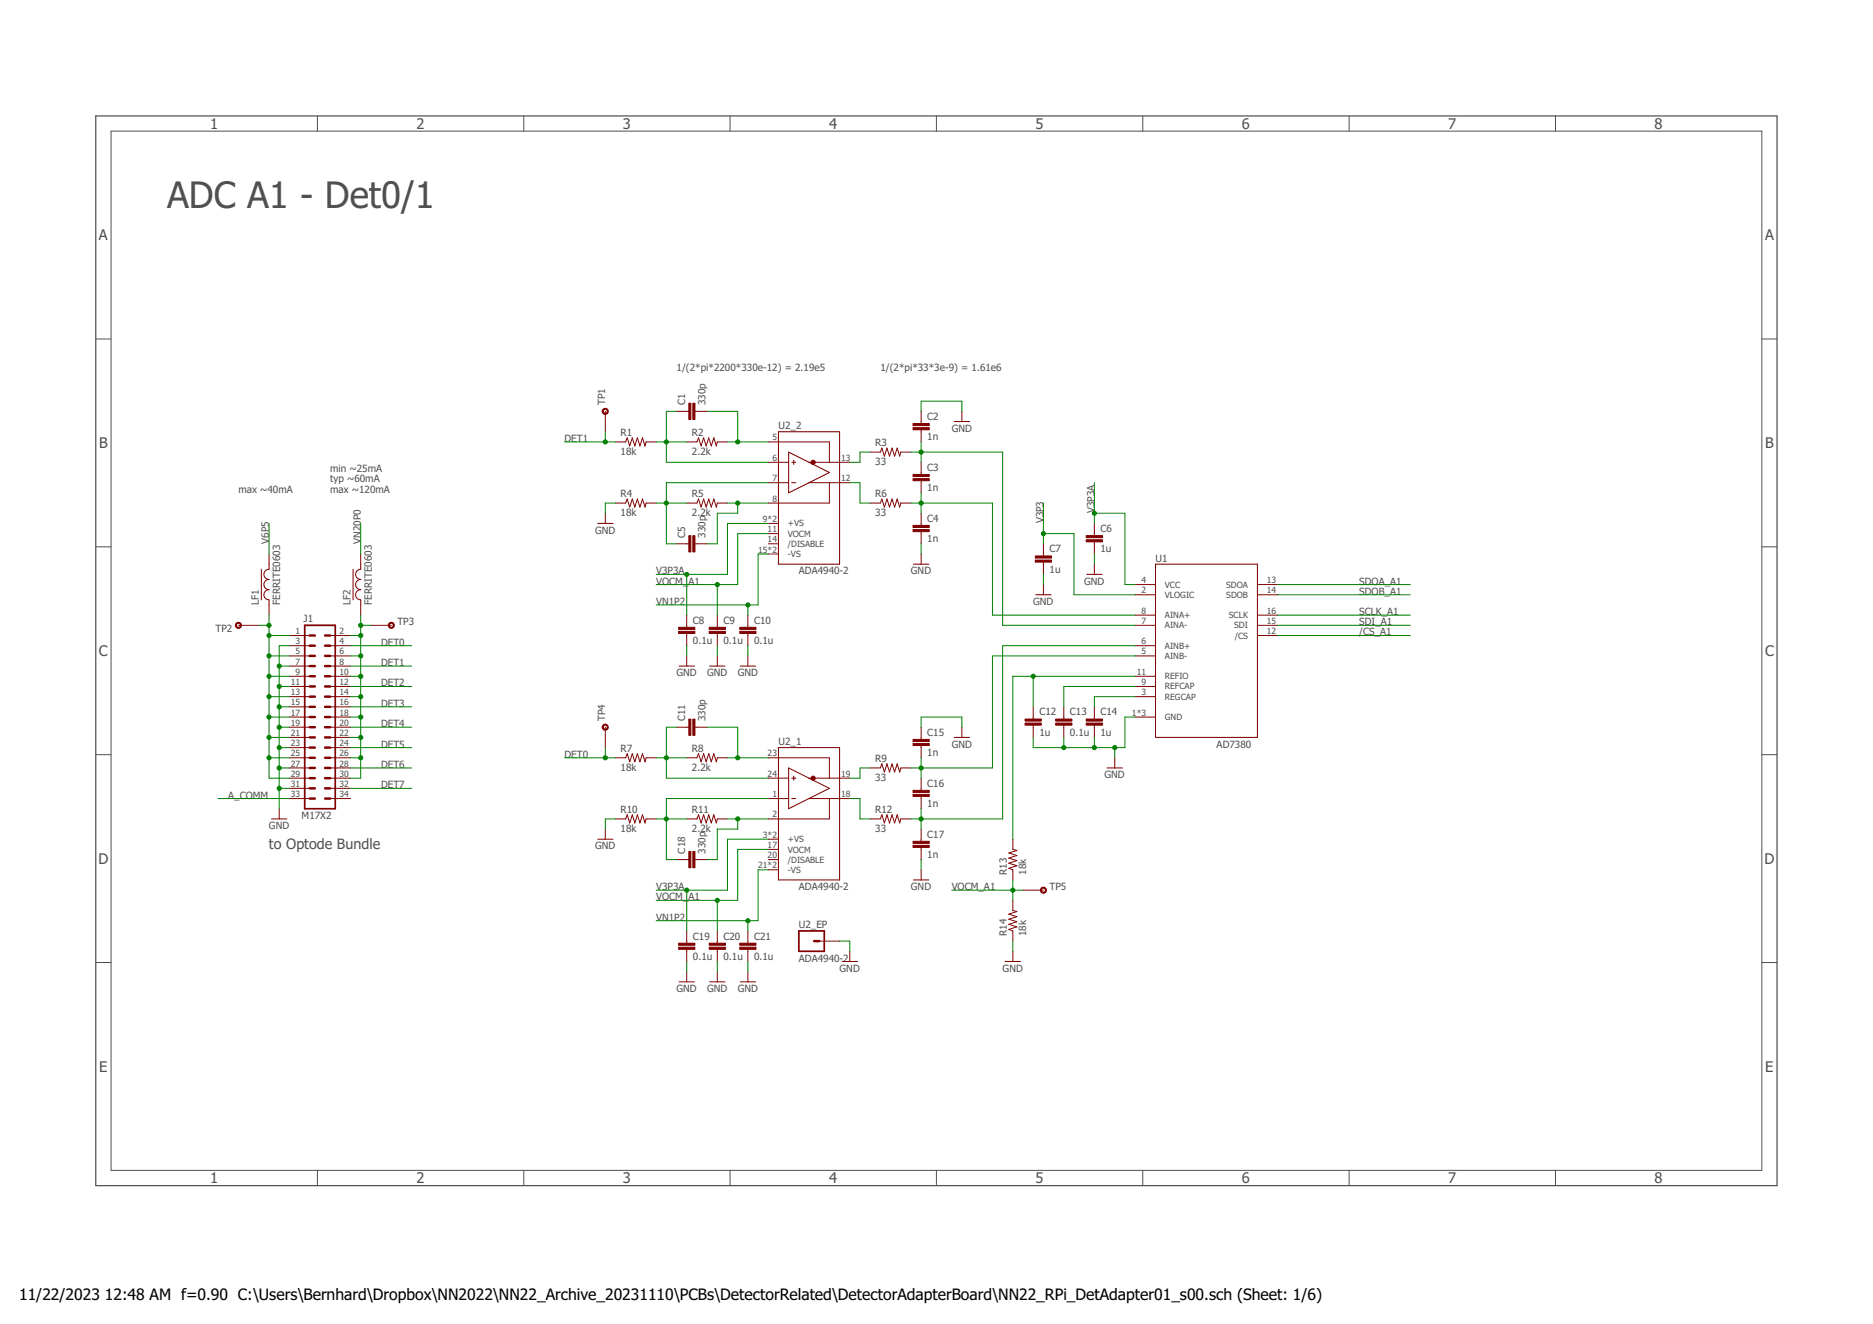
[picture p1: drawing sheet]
<svg xmlns="http://www.w3.org/2000/svg" width="420mm" height="297mm" viewBox="0 0 420 297" stroke-linecap="round" stroke-linejoin="round" font-family="sans-serif">
<path d="M21.5 26h377.1v240h-377.1z" fill="none" stroke="#505050" stroke-width=".28"/>
<g fill="none" stroke="#505050" stroke-width=".22">
<path d="M24.9 29.4h370.3v233.2h-370.3zM71.2 26v3.4M117.5 26v3.4M163.8 26v3.4M210.1 26v3.4M256.3 26v3.4M302.6 26v3.4M348.9 26v3.4M21.5 76.1h3.4M395.2 76.1h3.4M21.5 122.7h3.4M395.2 122.7h3.4"/>
<path d="M21.5 169.3h3.4M395.2 169.3h3.4M21.5 215.9h3.4M395.2 215.9h3.4M71.2 262.6v3.4M117.5 262.6v3.4M163.8 262.6v3.4M210.1 262.6v3.4M256.3 262.6v3.4M302.6 262.6v3.4M348.9 262.6v3.4"/>
</g>
<g fill="none" stroke="#800000" stroke-width=".55">
<path d="M69.5 147.2h1.1M69.5 144.9h1.1M69.5 142.6h1.1M69.5 149.4h1.1M69.5 151.7h1.1M69.5 154h1.1M69.5 156.3h1.1M69.5 158.6h1.1M72.9 147.2h1.2M72.9 144.9h1.2M72.9 142.6h1.2M72.9 149.4h1.2"/>
<path d="M72.9 151.7h1.2M72.9 154h1.2M72.9 156.3h1.2M72.9 158.6h1.2M69.5 160.9h1.1M69.5 163.2h1.1M69.5 170h1.1M69.5 167.7h1.1M69.5 165.4h1.1M69.5 172.3h1.1M69.5 174.6h1.1M69.5 176.9h1.1"/>
<path d="M69.5 179.2h1.1M72.9 160.9h1.2M72.9 163.2h1.2M72.9 170h1.2M72.9 167.7h1.2M72.9 165.4h1.2M72.9 172.3h1.2M72.9 174.6h1.2M72.9 176.9h1.2M72.9 179.2h1.2M182.6 211.1h1.2"/>
</g>
<path d="M68.3 140.3h6.9v41.1h-6.9zM179.2 208.9h5.7v4.5h-5.7z" fill="none" stroke="#800000" stroke-width=".38"/>
<g fill="none" stroke="#800000" stroke-width=".22">
<path d="M135.8 92.3v4.6M138.1 99.1h2.3l.3-.9 .6 1.9 .5-1.9 .6 1.9 .6-1.9 .6 1.9 .5-1.9 .6 1.9 .2-1h2.3M151.8 92.3h2.7M154.1 99.1h2.2l.4-.9 .6 1.9 .5-1.9 .6 1.9 .6-1.9 .6 1.9 .5-1.9 .6 1.9 .2-1h2.3M155.9 92.3h2.7M172.3 99.1h13.8v4.6M206.6 92.3v2.7M206.6 96.4v2.7M215.8 92.3v2.3M135.8 115.1v2.3M138.1 112.9h2.3l.3-.9 .6 1.8 .5-1.8 .6 1.8 .6-1.8 .6 1.8 .5-1.8 .6 1.8 .2-.9h2.3M154.1 112.9h2.2l.4-.9 .6 1.8 .5-1.8 .6 1.8 .6-1.8 .6 1.8 .5-1.8 .6 1.8 .2-.9h2.3"/>
<path d="M172.3 103.7h4.6M172.3 108.3h4.6M172.3 117.4h2.3M172.3 119.7h2.3M181.5 103.7h9.1M181.5 108.3h9.1M186.1 108.3v4.6h-13.8M195.2 112.9h2.3l.3-.9 .6 1.8 .6-1.8 .5 1.8 .6-1.8 .6 1.8 .6-1.8 .5 1.8 .3-.9h2.2M195.2 101.4h2.3l.3-.9 .6 1.8 .6-1.8 .5 1.8 .6-1.8 .6 1.8 .6-1.8 .5 1.8 .3-.9h2.2M206.6 103.7v2.8M206.6 107.8v2.8M206.6 115.1v2.8"/>
<path d="M206.6 119.3v2.7M245.5 117.4v2.8M60.3 124.3v2.3M60.3 135.7v2.3M80.9 124.3v2.3M80.9 135.7v2.3M151.8 122h2.7M154.1 138v2.7M155.9 122h2.7M160.9 138v2.7M167.8 138v2.7M172.3 122h2.3"/>
<path d="M172.3 124.3h2.3M206.6 124.3v2.3M234.1 122v2.7M234.1 126.1v2.8M234.1 131.1v2.3M245.5 121.5v2.8M245.5 126.6v2.3M254.6 138h4.6M254.6 133.4h4.6M254.6 131.1h4.6M282.1 138h4.5M282.1 133.4h4.5"/>
<path d="M282.1 131.1h4.5M53.5 140.3h4.6M64.9 142.6h4.6M64.9 144.9h4.6M64.9 147.2h4.6M64.9 149.4h4.6M64.9 151.7h4.6M64.9 154h4.6M64.9 156.3h4.6M64.9 158.6h4.6M74.1 142.6h4.5M74.1 144.9h4.5"/>
<path d="M74.1 147.2h4.5M74.1 149.4h4.5M74.1 151.7h4.5M74.1 154h4.5M74.1 156.3h4.5M74.1 158.6h4.5M83.2 140.3h4.6M154.1 142.1v2.8M154.1 147.2v2.2M160.9 142.1v2.8M160.9 147.2v2.2M167.8 142.1v2.8"/>
<path d="M167.8 147.2v2.2M231.8 158.6v2.7M238.6 158.6v2.7M245.5 158.6v2.7M254.6 144.9h4.6M254.6 147.2h4.6M254.6 151.7h4.6M254.6 154h4.6M254.6 156.3h4.6M254.6 140.3h4.6M282.1 142.6h4.5M282.1 140.3h4.5"/>
<path d="M64.9 160.9h4.6M64.9 163.2h4.6M64.9 165.4h4.6M64.9 167.7h4.6M64.9 170h4.6M64.9 172.3h4.6M64.9 174.6h4.6M64.9 176.9h4.6M64.9 179.2h4.6M74.1 160.9h4.5M74.1 163.2h4.5M74.1 165.4h4.5"/>
<path d="M74.1 167.7h4.5M74.1 170h4.5M74.1 172.3h4.5M74.1 174.6h4.5M74.1 176.9h4.5M74.1 179.2h4.5M135.8 163.2v4.5M138.1 170h2.3l.3-.9 .6 1.8 .5-1.8 .6 1.8 .6-1.8 .6 1.8 .5-1.8 .6 1.8 .2-.9h2.3M151.8 163.2h2.7M154.1 170h2.2l.4-.9 .6 1.8 .5-1.8 .6 1.8 .6-1.8 .6 1.8 .5-1.8 .6 1.8 .2-.9h2.3M155.9 163.2h2.7M172.3 170h13.8v4.6"/>
<path d="M172.3 174.6h4.6M172.3 179.2h4.6M181.5 174.6h9.1M181.5 179.2h9.1M186.1 179.2v4.5h-13.8M195.2 172.3h2.3l.3-.9 .6 1.8 .6-1.8 .5 1.8 .6-1.8 .6 1.8 .6-1.8 .5 1.8 .3-.9h2.2M206.6 163.2v2.7M206.6 167.3v2.7M206.6 174.6v2.7M206.6 178.7v2.7M215.8 163.2v2.2M231.8 162.7v2.7"/>
<path d="M238.6 162.7v2.7M245.5 162.7v2.7M250.1 170v2.3M254.6 160.9h4.6M62.6 181.4v2.3M135.8 186v2.3M138.1 183.7h2.3l.3-.9 .6 1.8 .5-1.8 .6 1.8 .6-1.8 .6 1.8 .5-1.8 .6 1.8 .2-.9h2.3M151.8 192.8h2.7M154.1 183.7h2.2l.4-.9 .6 1.8 .5-1.8 .6 1.8 .6-1.8 .6 1.8 .5-1.8 .6 1.8 .2-.9h2.3M155.9 192.8h2.7M172.3 188.3h2.3M172.3 192.8h2.3"/>
<path d="M172.3 195.1h2.3M172.3 190.6h2.3M195.2 183.7h2.3l.3-.9 .6 1.8 .6-1.8 .5 1.8 .6-1.8 .6 1.8 .6-1.8 .5 1.8 .3-.9h2.2M206.6 186v2.7M206.6 190.1v2.7M206.6 195.1v2.3M227.2 188.3v2.3l.9 .2-1.8 .6 1.8 .5-1.8 .6 1.8 .6-1.8 .6 1.8 .5-1.8 .6 .9 .3v2.3M229.5 199.7h4.6M154.1 208.9v2.7M154.1 213v2.7M154.1 218v2.3M160.9 208.9v2.7"/>
<path d="M160.9 213v2.7M160.9 218v2.3M167.8 208.9v2.7M167.8 213v2.7M167.8 218v2.3M183.8 211.1h4.5M190.6 213.4v2.3M227.2 202v2.3l.9 .2-1.8 .6 1.8 .6-1.8 .5 1.8 .6-1.8 .6 1.8 .5-1.8 .6 .9 .4v2.2M227.2 213.4v2.3"/>
</g>
<g fill="none" stroke="#800000" stroke-width=".23">
<path d="M174.6 96.9h13.7v29.7h-13.7zM214.1 94.6h3.4M134.1 117.4h3.4M176.9 101.4l9.2 4.6-9.2 4.6zM177.6 103.7h.9M177.6 108.3h.9M178.1 103.3v.9M58.6 127.7v6.9M60.3 126.6v1.1a1.14 1.14 0 0 0-1.1 1.2 1.14 1.14 0 0 0 1.1 1.1 1.14 1.14 0 0 0-1.1 1.1 1.14 1.14 0 0 0 1.1 1.2 1.14 1.14 0 0 0-1.1 1.1 1.14 1.14 0 0 0 1.1 1.2v1.1M79.2 127.7v6.9M80.9 126.6v1.1a1.14 1.14 0 0 0-1.1 1.2 1.14 1.14 0 0 0 1.1 1.1 1.14 1.14 0 0 0-1.1 1.1 1.14 1.14 0 0 0 1.1 1.2 1.14 1.14 0 0 0-1.1 1.1 1.14 1.14 0 0 0 1.1 1.2v1.1M204.9 126.6h3.4"/>
<path d="M232.3 133.4h3.5M243.8 128.9h3.4M259.2 126.6h22.9v38.8h-22.9zM152.3 149.4h3.5M159.2 149.4h3.4M166.1 149.4h3.4M174.6 167.7h13.7v29.7h-13.7zM176.9 172.3l9.2 4.6-9.2 4.5zM177.6 174.6h.9M177.6 179.2h.9M178.1 174.1v.9M214.1 165.4h3.4"/>
<path d="M248.3 172.3h3.5M60.9 183.7h3.4M134.1 188.3h3.4M204.9 197.4h3.4M188.9 215.7h3.4M225.5 215.7h3.4M152.3 220.3h3.5M159.2 220.3h3.4M166.1 220.3h3.4"/>
</g>
<g fill="#800000" stroke="#800000" stroke-width=".22">
<path d="M135.3 162.7a.68 .68 0 0 1 1.1 .1 .68 .68 0 0 1-.5 1 .68 .68 0 0 1-.8-.6h.2a.46 .46 0 0 1 .7-.5 .46 .46 0 0 1 .1 .8 .46 .46 0 0 1-.8-.2v-.1h-.2z" fill-rule="evenodd"/>
<path d="M233.6 199.3a.68 .68 0 0 1 1 0 .68 .68 0 0 1-.3 1.1 .68 .68 0 0 1-.9-.7h.2a.45 .45 0 0 1 .7-.4 .45 .45 0 0 1 .1 .8 .45 .45 0 0 1-.8-.2v-.2h-.2z" fill-rule="evenodd"/>
<path d="M135.3 91.8a.68 .68 0 0 1 1.1 .1 .68 .68 0 0 1-.5 1.1 .68 .68 0 0 1-.8-.7h.2a.46 .46 0 0 1 .7-.4 .46 .46 0 0 1 .1 .8 .46 .46 0 0 1-.8-.2v-.2h-.2z" fill-rule="evenodd"/>
<path d="M53 139.8a.69 .69 0 0 1 1.1 .2 .69 .69 0 0 1-.4 1 .69 .69 0 0 1-.9-.7h.2a.46 .46 0 0 1 .6-.5 .46 .46 0 0 1 .2 .8 .46 .46 0 0 1-.7-.1l-.1-.2h-.2z" fill-rule="evenodd"/>
<path d="M87.3 139.8a.69 .69 0 0 1 1.1 .2 .69 .69 0 0 1-.5 1 .69 .69 0 0 1-.8-.7h.2a.46 .46 0 0 1 .6-.5 .46 .46 0 0 1 .2 .8 .46 .46 0 0 1-.7-.1l-.1-.2h-.2z" fill-rule="evenodd"/>
<circle cx="182.4" cy="174.6" r=".47"/>
<circle cx="182.4" cy="103.7" r=".47"/>
</g>
<g fill="#800000" stroke="#800000" stroke-width=".22">
<path d="M204.8 107.4h3.6v.4h-3.6z"/>
<path d="M204.8 106.4h3.6v.5h-3.6z"/>
<path d="M204.8 95.9h3.6v.5h-3.6z"/>
<path d="M204.8 95h3.6v.5h-3.6z"/>
<path d="M204.8 118.8h3.6v.5h-3.6z"/>
<path d="M204.8 117.9h3.6v.4h-3.6z"/>
<path d="M243.7 162.2h3.6v.5h-3.6z"/>
<path d="M243.7 161.3h3.6v.5h-3.6z"/>
<path d="M236.8 162.2h3.7v.5h-3.7z"/>
<path d="M236.8 161.3h3.7v.5h-3.7z"/>
<path d="M230 162.2h3.6v.5h-3.6z"/>
<path d="M230 161.3h3.6v.5h-3.6z"/>
<path d="M204.8 178.2h3.6v.5h-3.6z"/>
<path d="M204.8 177.3h3.6v.5h-3.6z"/>
<path d="M204.8 166.8h3.6v.5h-3.6z"/>
<path d="M204.8 165.9h3.6v.4h-3.6z"/>
<path d="M204.8 189.7h3.6v.4h-3.6z"/>
<path d="M204.8 188.7h3.6v.5h-3.6z"/>
<path d="M232.2 125.6h3.7v.5h-3.7z"/>
<path d="M232.2 124.7h3.7v.5h-3.7z"/>
<path d="M243.7 121.1h3.6v.5h-3.6z"/>
<path d="M243.7 120.2h3.6v.4h-3.6z"/>
<path d="M165.9 141.6h3.7v.5h-3.7z"/>
<path d="M165.9 140.7h3.7v.5h-3.7z"/>
<path d="M159.1 141.6h3.6v.5h-3.6z"/>
<path d="M159.1 140.7h3.6v.5h-3.6z"/>
<path d="M152.2 141.6h3.7v.5h-3.7z"/>
<path d="M152.2 140.7h3.7v.5h-3.7z"/>
<path d="M165.9 212.5h3.7v.5h-3.7z"/>
<path d="M165.9 211.6h3.7v.5h-3.7z"/>
<path d="M159.1 212.5h3.6v.5h-3.6z"/>
<path d="M159.1 211.6h3.6v.5h-3.6z"/>
<path d="M152.2 212.5h3.7v.5h-3.7z"/>
<path d="M152.2 211.6h3.7v.5h-3.7z"/>
<path d="M155.4 90.5h.5v3.6h-.5z"/>
<path d="M154.5 90.5h.5v3.6h-.5z"/>
<path d="M155.4 120.2h.5v3.6h-.5z"/>
<path d="M154.5 120.2h.5v3.6h-.5z"/>
<path d="M155.4 161.3h.5v3.7h-.5z"/>
<path d="M154.5 161.3h.5v3.7h-.5z"/>
<path d="M155.4 191h.5v3.7h-.5z"/>
<path d="M154.5 191h.5v3.7h-.5z"/>
</g>
<g fill="none" stroke="#008000" stroke-width=".22">
<path d="M126.6 99.1h11.5M135.8 96.9v2.2M147.2 99.1h6.9M151.8 92.3h-2.3v11.4h22.8M158.6 92.3h6.9v6.8M163.2 99.1h9.1M206.6 92.3v-2.3h9.2v2.3M206.6 99.1v4.6M60.3 117.4v6.9M80.9 117.4v6.9M138.1 112.9h-2.3v2.2M147.2 112.9h6.9"/>
<path d="M163.2 112.9h9.1M165.5 112.9v2.2h-4.6v6.9h-2.3M172.3 119.7h-6.8v11.4h-18.3M172.3 108.3h-22.8v13.7h2.3M172.3 117.4h-9.1v11.5h-16M190.6 108.3h2.3v4.6h2.3M195.2 101.4h-2.3v2.3h-2.3M204.3 112.9h18.3v25.1h32M204.3 101.4h20.6v38.9h29.7M206.6 110.6v4.5M234.1 112.9v9.1M234.1 119.7h6.8v13.7h13.7"/>
<path d="M245.5 115.1h6.8v16h2.3M245.5 108.3v9.1M60.3 138v36.6h4.6M80.9 138v36.6h-2.3M154.1 128.9v9.1M160.9 131.1v6.9M167.8 135.7v2.3M172.3 124.3h-2.2v11.4h-22.9M206.6 122v2.3M234.1 128.9v2.2M245.5 124.3v2.3M286.6 133.4h29.8"/>
<path d="M286.6 138h29.8M286.6 131.1h29.8M58.1 140.3h2.2M60.3 151.7h4.6M60.3 156.3h4.6M60.3 147.2h4.6M60.3 142.6h4.6M62.6 149.4h2.3M62.6 154h2.3M62.6 158.6h2.3M64.9 144.9h-2.3v36.5M78.6 144.9h13.8"/>
<path d="M78.6 149.4h13.8M78.6 154h13.8M78.6 158.6h13.8M78.6 151.7h2.3M78.6 156.3h2.3M78.6 147.2h2.3M78.6 142.6h2.3M80.9 140.3h2.3M154.1 144.9v2.3M160.9 144.9v2.3M167.8 144.9v2.3M231.8 151.7v6.9"/>
<path d="M254.6 144.9h-29.7v38.8h-20.6M254.6 154h-16v4.6M254.6 147.2h-32v25.1h-18.3M254.6 156.3h-9.1v2.3M254.6 151.7h-27.4v36.6M286.6 140.3h29.8M286.6 142.6h29.8M48.9 179.2h16M60.3 160.9h4.6M60.3 170h4.6M60.3 165.4h4.6M62.6 163.2h2.3"/>
<path d="M62.6 167.7h2.3M62.6 172.3h2.3M62.6 176.9h2.3M78.6 163.2h13.8M78.6 167.7h13.8M78.6 172.3h13.8M78.6 176.9h13.8M78.6 160.9h2.3M78.6 170h2.3M78.6 165.4h2.3M126.6 170h11.5M135.8 167.7v2.3"/>
<path d="M147.2 170h6.9M151.8 163.2h-2.3v11.4h22.8M158.6 163.2h6.9v6.8M163.2 170h9.1M172.3 179.2h-22.8v13.6h2.3M190.6 179.2h2.3v4.5h2.3M195.2 172.3h-2.3v2.3h-2.3M206.6 163.2v-2.3h9.2v2.3M206.6 170v4.6M238.6 165.4v2.3M245.5 165.4v2.3M250.1 167.7v2.3"/>
<path d="M254.6 160.9h-2.3v6.8h-20.5v-2.3M138.1 183.7h-2.3v2.3M147.2 183.7h6.9M154.1 199.7v9.2M163.2 183.7h9.1M165.5 183.7v2.3h-4.6v6.8h-2.3M172.3 190.6h-6.8v11.4h-18.3M172.3 188.3h-9.1v11.4h-16M172.3 195.1h-2.2v11.5h-22.9M206.6 181.4v4.6M206.6 192.8v2.3M213.5 199.7h16"/>
<path d="M227.2 197.4v4.6M154.1 215.7v2.3M160.9 202v6.9M160.9 215.7v2.3M167.8 206.6v2.3M167.8 215.7v2.3M188.3 211.1h2.3v2.3M227.2 211.1v2.3"/>
</g>
<g fill="#008000" stroke="#008000" stroke-width=".22">
<circle cx="62.6" cy="149.4" r=".47"/>
<circle cx="62.6" cy="154" r=".47"/>
<circle cx="62.6" cy="158.6" r=".47"/>
<circle cx="62.6" cy="163.2" r=".47"/>
<circle cx="62.6" cy="167.7" r=".47"/>
<circle cx="62.6" cy="172.3" r=".47"/>
<circle cx="62.6" cy="176.9" r=".47"/>
<circle cx="250.1" cy="167.7" r=".47"/>
<circle cx="245.5" cy="167.7" r=".47"/>
<circle cx="238.6" cy="167.7" r=".47"/>
<circle cx="234.1" cy="119.7" r=".47"/>
<circle cx="206.6" cy="101.4" r=".47"/>
<circle cx="206.6" cy="112.9" r=".47"/>
<circle cx="231.8" cy="151.7" r=".47"/>
<circle cx="206.6" cy="172.3" r=".47"/>
<circle cx="206.6" cy="183.7" r=".47"/>
<circle cx="149.5" cy="99.1" r=".47"/>
<circle cx="165.5" cy="99.1" r=".47"/>
<circle cx="165.5" cy="112.9" r=".47"/>
<circle cx="149.5" cy="112.9" r=".47"/>
<circle cx="149.5" cy="170" r=".47"/>
<circle cx="149.5" cy="183.7" r=".47"/>
<circle cx="165.5" cy="170" r=".47"/>
<circle cx="165.5" cy="183.7" r=".47"/>
<circle cx="245.5" cy="115.1" r=".47"/>
<circle cx="154.1" cy="128.9" r=".47"/>
<circle cx="154.1" cy="199.7" r=".47"/>
<circle cx="167.8" cy="135.7" r=".47"/>
<circle cx="167.8" cy="206.6" r=".47"/>
<circle cx="160.9" cy="202" r=".47"/>
<circle cx="160.9" cy="131.1" r=".47"/>
<circle cx="227.2" cy="199.7" r=".47"/>
<circle cx="135.8" cy="170" r=".47"/>
<circle cx="135.8" cy="99.1" r=".47"/>
<circle cx="60.3" cy="170" r=".47"/>
<circle cx="60.3" cy="165.4" r=".47"/>
<circle cx="60.3" cy="160.9" r=".47"/>
<circle cx="60.3" cy="156.3" r=".47"/>
<circle cx="60.3" cy="151.7" r=".47"/>
<circle cx="60.3" cy="147.2" r=".47"/>
<circle cx="60.3" cy="142.6" r=".47"/>
<circle cx="60.3" cy="140.3" r=".47"/>
<circle cx="80.9" cy="142.6" r=".47"/>
<circle cx="80.9" cy="147.2" r=".47"/>
<circle cx="80.9" cy="151.7" r=".47"/>
<circle cx="80.9" cy="156.3" r=".47"/>
<circle cx="80.9" cy="160.9" r=".47"/>
<circle cx="80.9" cy="165.4" r=".47"/>
<circle cx="80.9" cy="170" r=".47"/>
<circle cx="80.9" cy="140.3" r=".47"/>
</g>
<text font-size="8.2" fill="#505050" x="37.5" y="46.6">ADC A1 - Det0/1</text>
<g font-size="3.5">
<text x="4.3" y="291.7">11/22/2023</text>
<text x="23.5" y="291.7">12:48 AM f=0.90 C:\Users\Bernhard\Dropbox\NN2022\NN22_Archive_20231110\PCBs\DetectorRelated\DetectorAdapterBoard\NN22_RPi_DetAdapter01_s00.sch (Sheet: 1/6)</text>
</g>
<g font-size="3.3" fill="#505050">
<text x="47.2" y="28.9">1</text>
<text x="93.5" y="28.9">2</text>
<text x="139.7" y="28.9">3</text>
<text x="186" y="28.9">4</text>
<text x="232.3" y="28.9">5</text>
<text x="278.6" y="28.9">6</text>
<text x="324.9" y="28.9">7</text>
<text x="371.2" y="28.9">8</text>
<text x="22.2" y="53.9">A</text>
<text x="395.9" y="53.9">A</text>
<text x="22.2" y="100.5">B</text>
<text x="396" y="100.5">B</text>
<text x="22.2" y="147.2">C</text>
<text x="395.9" y="147.2">C</text>
<text x="22.1" y="193.8">D</text>
<text x="395.8" y="193.8">D</text>
<text x="22.3" y="240.4">E</text>
<text x="396" y="240.4">E</text>
<text x="47.2" y="265.5">1</text>
<text x="93.5" y="265.5">2</text>
<text x="139.7" y="265.5">3</text>
<text x="186" y="265.5">4</text>
<text x="232.3" y="265.5">5</text>
<text x="278.6" y="265.5">6</text>
<text x="324.9" y="265.5">7</text>
<text x="371.2" y="265.5">8</text>
</g>
<text font-size="3.2" fill="#505050" x="60.3" y="190.6">to Optode Bundle</text>
<g font-size="2.2" fill="#505050">
<text x="151.8" y="83.1">1/(2*pi*2200*330e-12) = 2.19e5</text>
<text x="197.5" y="83.1">1/(2*pi*33*3e-9) = 1.61e6</text>
<text x="135.8" y="90.9" transform="rotate(-90 135.8 90.9)">TP1</text>
<text x="153.7" y="90.9" transform="rotate(-90 153.7 90.9)">C1</text>
<text x="158.3" y="90.9" transform="rotate(-90 158.3 90.9)">330p</text>
<text x="208" y="94.2">C2</text>
<text x="126.6" y="99.1">DET1</text>
<text x="139.2" y="97.8">R1</text>
<text x="155.2" y="97.8">R2</text>
<text x="174.6" y="96.2">U2_2</text>
<text x="196.3" y="100.1">R3</text>
<text x="208" y="98.8">1n</text>
<text x="213.5" y="96.9">GND</text>
<text x="74.1" y="105.8">min ~25mA</text>
<text x="139.2" y="102.1">18k</text>
<text x="155.2" y="102.1">2.2k</text>
<text x="196.3" y="104.4">33</text>
<text x="208" y="105.7">C3</text>
<text x="53.5" y="110.6">max ~40mA</text>
<text x="74.1" y="108.2">typ ~60mA</text>
<text x="74.1" y="110.6">max ~120mA</text>
<text x="139.2" y="111.5">R4</text>
<text x="155.2" y="111.5">R5</text>
<text x="196.3" y="111.5">R6</text>
<text x="208" y="110.2">1n</text>
<text x="133.5" y="119.7">GND</text>
<text x="139.2" y="115.8">18k</text>
<text x="155.2" y="115.8">2.2k</text>
<text x="196.3" y="115.8">33</text>
<text x="208" y="117.1">C4</text>
<text x="234.1" y="117.4" transform="rotate(-90 234.1 117.4)">V3P3</text>
<text x="245.5" y="115.1" transform="rotate(-90 245.5 115.1)">V3P3A</text>
<text x="246.9" y="119.4">C6</text>
<text x="60.3" y="122" transform="rotate(-90 60.3 122)">V6P5</text>
<text x="80.9" y="122" transform="rotate(-90 80.9 122)">VN20P0</text>
<text x="153.7" y="120.6" transform="rotate(-90 153.7 120.6)">C5</text>
<text x="158.3" y="120.6" transform="rotate(-90 158.3 120.6)">330p</text>
<text x="208" y="121.7">1n</text>
<text x="235.4" y="123.9">C7</text>
<text x="246.9" y="123.9">1u</text>
<text x="147.2" y="128.9">V3P3A</text>
<text x="147.2" y="131.1">VOCM_</text>
<text x="154.4" y="131.1">A1</text>
<text x="179.2" y="128.9">ADA4940-2</text>
<text x="204.3" y="128.9">GND</text>
<text x="235.4" y="128.5">1u</text>
<text x="243.2" y="131.1">GND</text>
<text x="259.2" y="126.1">U1</text>
<text x="304.9" y="131.1">SDOA_A1</text>
<text x="58.1" y="135.7" transform="rotate(-90 58.1 135.7)">LF1</text>
<text x="62.9" y="135.7" transform="rotate(-90 62.9 135.7)">FERRITE0603</text>
<text x="78.6" y="135.7" transform="rotate(-90 78.6 135.7)">LF2</text>
<text x="83.4" y="135.7" transform="rotate(-90 83.4 135.7)">FERRITE0603</text>
<text x="147.2" y="135.7">VN1P2</text>
<text x="231.8" y="135.7">GND</text>
<text x="304.9" y="133.4">SDOB_A1</text>
<text x="48.3" y="141.9">TP2</text>
<text x="68.1" y="139.6">J1</text>
<text x="89.1" y="140.3">TP3</text>
<text x="155.4" y="139.9">C8</text>
<text x="162.3" y="139.9">C9</text>
<text x="169.1" y="139.9">C10</text>
<text x="304.9" y="138">SCLK_A1</text>
<text x="304.9" y="140.3">SDI_A1</text>
<text x="304.9" y="142.6">/CS_A1</text>
<text x="85.5" y="144.9">DET0</text>
<text x="85.5" y="149.4">DET1</text>
<text x="155.4" y="144.5">0.1u</text>
<text x="162.3" y="144.5">0.1u</text>
<text x="169.1" y="144.5">0.1u</text>
<text x="85.5" y="154">DET2</text>
<text x="151.8" y="151.7">GND</text>
<text x="158.6" y="151.7">GND</text>
<text x="165.5" y="151.7">GND</text>
<text x="85.5" y="158.6">DET3</text>
<text x="135.8" y="161.8" transform="rotate(-90 135.8 161.8)">TP4</text>
<text x="153.7" y="161.8" transform="rotate(-90 153.7 161.8)">C11</text>
<text x="158.3" y="161.8" transform="rotate(-90 158.3 161.8)">330p</text>
<text x="233.1" y="160.5">C12</text>
<text x="240" y="160.5">C13</text>
<text x="246.9" y="160.5">C14</text>
<text x="85.5" y="163.1">DET4</text>
<text x="85.5" y="167.7">DET5</text>
<text x="174.6" y="167">U2_1</text>
<text x="208" y="165.1">C15</text>
<text x="213.5" y="167.7">GND</text>
<text x="233.1" y="165.1">1u</text>
<text x="240" y="165.1">0.1u</text>
<text x="246.9" y="165.1">1u</text>
<text x="272.9" y="167.7">AD7380</text>
<text x="85.5" y="172.3">DET6</text>
<text x="126.6" y="170">DET0</text>
<text x="139.2" y="173">18k</text>
<text x="139.2" y="168.7">R7</text>
<text x="155.2" y="173">2.2k</text>
<text x="155.2" y="168.7">R8</text>
<text x="196.3" y="170.9">R9</text>
<text x="208" y="169.7">1n</text>
<text x="51.2" y="179.1">A_COMM</text>
<text x="85.5" y="176.9">DET7</text>
<text x="196.3" y="175.3">33</text>
<text x="208" y="176.5">C16</text>
<text x="247.8" y="174.6">GND</text>
<text x="67.7" y="183.7">M17X2</text>
<text x="139.2" y="182.4">R10</text>
<text x="155.2" y="182.4">R11</text>
<text x="196.3" y="182.4">R12</text>
<text x="208" y="181.1">1n</text>
<text x="60.3" y="186">GND</text>
<text x="133.5" y="190.6">GND</text>
<text x="139.2" y="186.7">18k</text>
<text x="153.7" y="191.5" transform="rotate(-90 153.7 191.5)">C18</text>
<text x="155.2" y="186.7">2.2k</text>
<text x="158.3" y="191.5" transform="rotate(-90 158.3 191.5)">330p</text>
<text x="196.3" y="186.7">33</text>
<text x="208" y="187.9">C17</text>
<text x="208" y="192.5">1n</text>
<text x="225.9" y="196.3" transform="rotate(-90 225.9 196.3)">R13</text>
<text x="230.2" y="196.3" transform="rotate(-90 230.2 196.3)">18k</text>
<text x="147.2" y="199.7">V3P3A</text>
<text x="147.2" y="202">VOCM_</text>
<text x="154.4" y="202">A1</text>
<text x="179.2" y="199.7">ADA4940-2</text>
<text x="204.3" y="199.7">GND</text>
<text x="213.5" y="199.7">VOCM_A1</text>
<text x="235.4" y="199.7">TP5</text>
<text x="147.2" y="206.6">VN1P2</text>
<text x="179.2" y="208.2">U2_EP</text>
<text x="155.4" y="215.4">0.1u</text>
<text x="155.4" y="210.8">C19</text>
<text x="162.3" y="215.4">0.1u</text>
<text x="162.3" y="210.8">C20</text>
<text x="169.1" y="215.4">0.1u</text>
<text x="169.1" y="210.8">C21</text>
<text x="179.2" y="215.7">ADA4940-2</text>
<text x="225.9" y="210" transform="rotate(-90 225.9 210)">R14</text>
<text x="230.2" y="210" transform="rotate(-90 230.2 210)">18k</text>
<text x="188.3" y="218">GND</text>
<text x="224.9" y="218">GND</text>
<text x="151.8" y="222.6">GND</text>
<text x="158.6" y="222.6">GND</text>
<text x="165.5" y="222.6">GND</text>
</g>
<g font-size="1.9" fill="#505050">
<text x="173.3" y="98.8">5</text>
<text x="173.3" y="103.4">6</text>
<text x="173.3" y="108">7</text>
<text x="188.7" y="103.4">13</text>
<text x="188.7" y="108">12</text>
<text x="173.3" y="112.5">8</text>
<text x="171.1" y="117.1">9*2</text>
<text x="172.2" y="119.4">11</text>
<text x="176.7" y="118.1">+VS</text>
<text x="170.1" y="124">15*2</text>
<text x="172.2" y="121.7">14</text>
<text x="176.7" y="122.7">/DISABLE</text>
<text x="176.7" y="125">-VS</text>
<text x="176.7" y="120.4">VOCM</text>
<text x="256" y="130.8">4</text>
<text x="261.3" y="131.8">VCC</text>
<text x="275.1" y="131.8">SDOA</text>
<text x="284.2" y="130.8">13</text>
<text x="256" y="137.7">8</text>
<text x="256" y="133.1">2</text>
<text x="261.3" y="134.1">VLOGIC</text>
<text x="275.1" y="134.1">SDOB</text>
<text x="284.2" y="133.1">14</text>
<text x="284.2" y="137.7">16</text>
<text x="66.3" y="142.3">1</text>
<text x="76.2" y="142.3">2</text>
<text x="256" y="140">7</text>
<text x="261.3" y="141">AINA-</text>
<text x="261.3" y="138.7">AINA+</text>
<text x="275.6" y="138.7">SCLK</text>
<text x="276.9" y="141">SDI</text>
<text x="277" y="143.3">/CS</text>
<text x="284.2" y="140">15</text>
<text x="284.2" y="142.3">12</text>
<text x="66.3" y="144.5">3</text>
<text x="66.3" y="146.8">5</text>
<text x="66.3" y="149.1">7</text>
<text x="76.2" y="144.5">4</text>
<text x="76.2" y="146.8">6</text>
<text x="76.2" y="149.1">8</text>
<text x="256" y="146.8">5</text>
<text x="256" y="144.5">6</text>
<text x="261.3" y="147.8">AINB-</text>
<text x="261.3" y="145.5">AINB+</text>
<text x="65.3" y="153.7">11</text>
<text x="65.3" y="156">13</text>
<text x="66.3" y="151.4">9</text>
<text x="76.2" y="151.4">10</text>
<text x="76.2" y="153.7">12</text>
<text x="76.2" y="156">14</text>
<text x="255" y="151.4">11</text>
<text x="256" y="156">3</text>
<text x="256" y="153.7">9</text>
<text x="261.3" y="154.7">REFCAP</text>
<text x="261.3" y="152.4">REFIO</text>
<text x="65.3" y="158.3">15</text>
<text x="65.3" y="160.5">17</text>
<text x="76.2" y="158.3">16</text>
<text x="76.2" y="160.5">18</text>
<text x="253.9" y="160.5">1*3</text>
<text x="261.3" y="161.5">GND</text>
<text x="261.3" y="157">REGCAP</text>
<text x="65.3" y="162.8">19</text>
<text x="65.3" y="165.1">21</text>
<text x="65.3" y="167.4">23</text>
<text x="76.2" y="162.8">20</text>
<text x="76.2" y="165.1">22</text>
<text x="76.2" y="167.4">24</text>
<text x="65.3" y="169.7">25</text>
<text x="65.3" y="172">27</text>
<text x="76.2" y="169.7">26</text>
<text x="76.2" y="172">28</text>
<text x="172.2" y="169.7">23</text>
<text x="65.3" y="174.3">29</text>
<text x="65.3" y="176.5">31</text>
<text x="65.3" y="178.8">33</text>
<text x="76.2" y="174.3">30</text>
<text x="76.2" y="176.5">32</text>
<text x="76.2" y="178.8">34</text>
<text x="172.2" y="174.3">24</text>
<text x="173.3" y="178.8">1</text>
<text x="188.7" y="174.3">19</text>
<text x="188.7" y="178.8">18</text>
<text x="173.3" y="183.4">2</text>
<text x="171.1" y="188">3*2</text>
<text x="172.2" y="190.3">17</text>
<text x="176.7" y="189">+VS</text>
<text x="176.7" y="191.3">VOCM</text>
<text x="170.1" y="194.8">21*2</text>
<text x="172.2" y="192.5">20</text>
<text x="176.7" y="193.5">/DISABLE</text>
<text x="176.7" y="195.8">-VS</text>
</g>
</svg>
